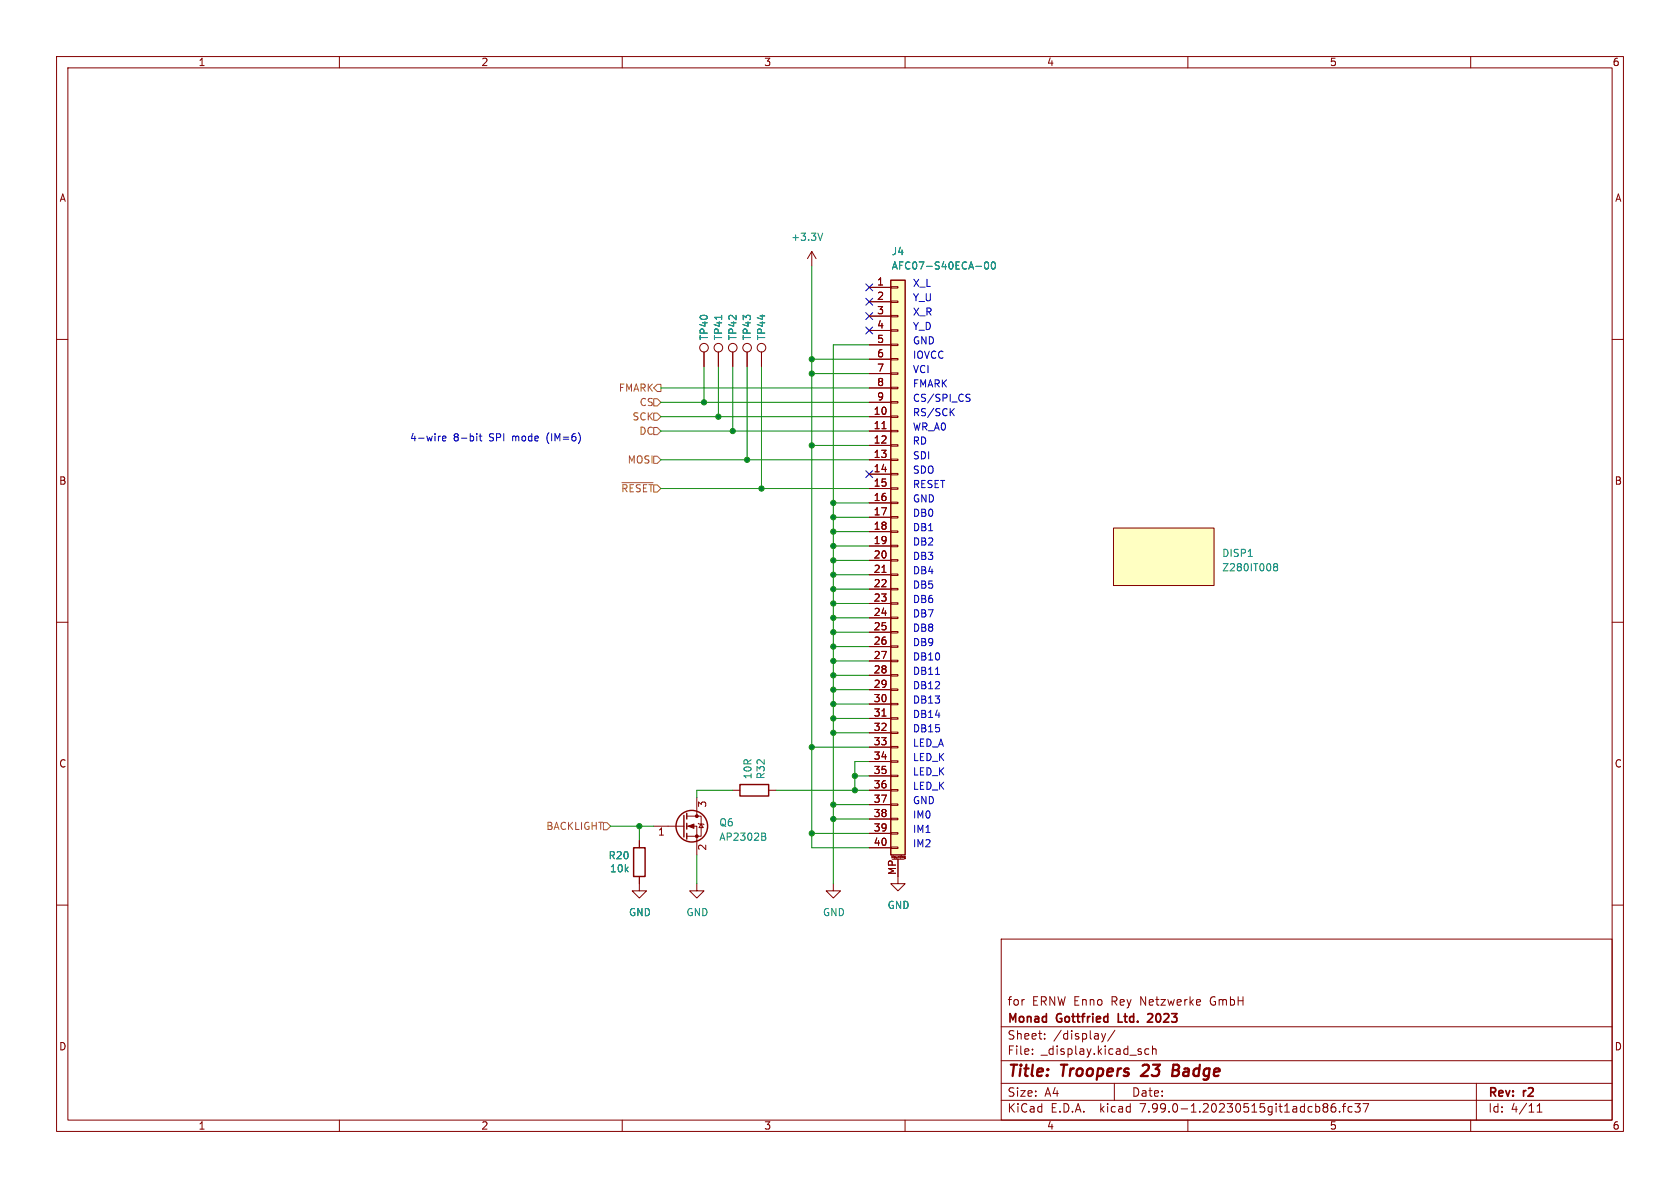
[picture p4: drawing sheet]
<svg xmlns="http://www.w3.org/2000/svg" width="297mm" height="210mm" viewBox="0 0 297 210" stroke-linecap="round" stroke-linejoin="round" font-family="sans-serif">
<g fill="none" stroke="#840000" stroke-width=".18">
<path d="M10 10h277v190h-277zM12 12h273v186h-273zM60 10v2M110 10v2M160 10v2M210 10v2M260 10v2M10 60h2M143.5 44.5l-.8 1.2M143.5 44.5v2.5M143.5 44.5l.8 1.2M153.7 50.8h3.8"/>
<path d="M153.7 53.3h3.8M153.7 55.9h3.8M153.7 58.4h3.8M157.5 58.3h1.2v.2h-1.2zM157.5 55.8h1.2v.2h-1.2zM157.5 53.2h1.2v.3h-1.2zM157.5 50.7h1.2v.2h-1.2zM285 60h2M124.5 62.2v2.6M127 62.2v2.6M129.5 62.2v2.6M132.1 62.2v2.6"/>
<path d="M134.6 62.2v2.6M153.7 73.7h3.8M153.7 76.2h3.8M153.7 78.7h3.8M153.7 61h3.8M153.7 63.5h3.8M153.7 66h3.8M153.7 68.6h3.8M153.7 71.1h3.8M155.9 75.8h.7M157.5 78.6h1.2v.3h-1.2zM157.5 76.1h1.2v.2h-1.2z"/>
<path d="M157.5 73.5h1.2v.3h-1.2zM157.5 71h1.2v.2h-1.2zM157.5 68.5h1.2v.2h-1.2zM157.5 65.9h1.2v.3h-1.2zM157.5 63.4h1.2v.2h-1.2zM157.5 60.8h1.2v.3h-1.2zM153.7 81.3h3.8M153.7 83.8h3.8M153.7 86.4h3.8M153.7 88.9h3.8M153.7 91.4h3.8M153.7 94h3.8"/>
<path d="M153.7 96.5h3.8M153.7 99.1h3.8M157.5 98.9h1.2v.3h-1.2zM157.5 96.4h1.2v.2h-1.2zM157.5 93.9h1.2v.2h-1.2zM157.5 91.3h1.2v.3h-1.2zM157.5 88.8h1.2v.2h-1.2zM157.5 86.2h1.2v.3h-1.2zM157.5 83.7h1.2v.2h-1.2zM157.5 81.2h1.2v.2h-1.2zM196.8 93.3h17.8v10.2h-17.8zM10 110h2"/>
<path d="M153.7 101.6h3.8M153.7 104.1h3.8M153.7 106.7h3.8M153.7 109.2h3.8M153.7 111.8h3.8M153.7 114.3h3.8M153.7 116.8h3.8M153.7 119.4h3.8M155.9 101.2h.7M157.5 119.3h1.2v.2h-1.2zM157.5 116.7h1.2v.3h-1.2zM157.5 114.2h1.2v.2h-1.2z"/>
<path d="M157.5 111.6h1.2v.3h-1.2zM157.5 109.1h1.2v.2h-1.2zM157.5 106.6h1.2v.2h-1.2zM157.5 104h1.2v.3h-1.2zM157.5 101.5h1.2v.2h-1.2zM285 110h2M129.5 139.7h1.3M135.9 139.7h1.3M153.7 139.7h3.8M153.7 121.9h3.8M153.7 124.5h3.8M153.7 127h3.8"/>
<path d="M153.7 129.5h3.8M153.7 132.1h3.8M153.7 134.6h3.8M153.7 137.2h3.8M155.9 126.6h.7M157.5 139.6h1.2v.2h-1.2zM157.5 137h1.2v.3h-1.2zM157.5 134.5h1.2v.2h-1.2zM157.5 132h1.2v.2h-1.2zM157.5 129.4h1.2v.3h-1.2zM157.5 126.9h1.2v.2h-1.2zM157.5 124.3h1.2v.3h-1.2z"/>
<path d="M157.5 121.8h1.2v.2h-1.2zM10 160h2M113 154.9v2.6h1.3l-1.3 1.3-1.2-1.3h1.2M113 148.6v1.3M115.6 146.1h5.3M121.4 146.1h1.8v5M121.4 144.3h2.6v3.5h-2.6M123.2 156.2v1.3h1.3l-1.3 1.3-1.3-1.3h1.3M123.2 141v3.3M123.4 145.5l.2 .2h.7l.2 .1M124 145.7l.3 .6h-.7zM147.3 156.2v1.3h1.3l-1.3 1.3-1.3-1.3h1.3"/>
<path d="M153.7 142.2h3.8M153.7 144.8h3.8M153.7 147.3h3.8M153.7 149.9h3.8M157.5 149.7h1.2v.3h-1.2zM157.5 147.2h1.2v.2h-1.2zM157.5 144.7h1.2v.2h-1.2zM157.5 142.1h1.2v.3h-1.2zM157.7 151.7v-.4l.1 .3 .1-.3v.4M157.7 151.9h2.1M158.7 151.9v4.3h1.3l-1.3 1.3-1.2-1.3h1.2M159.1 151.3v.3"/>
<path d="M159.3 151.3h.1M159.6 151.4h.1M159.7 151.4v.1M159.7 151.5v.2M160 151.4v.3l-.1 .1M160 151.4l-.1 .1v.2h.1M285 160h2M177 166h108v32h-108zM212 176.7l.2 .4-.7 .1M212.2 177.6l-.2 .1M60 198v2M110 198v2"/>
<path d="M160 198v2M177 194.5h108M177 191.5h108M177 187.5h108M177 181.5h108M182.5 186.3v.1M182.5 185.5v.1M184.7 183.6v.1M184.7 182.8v.1M194.7 182.7l.4 1M195.1 183.7l-.1 .4-.3 .1M195.5 182.7l-.4 1"/>
<path d="M197 191.5v3M197.1 182.1l-1.3 2M203.1 185.5l-.4-.1-.3 .3v.4l.1 .2h.6M203.7 185.5l.3-.1 .3 .1 .1 .9M203.7 184.9v1.5M210 198v2M234.5 195.1l.2 .3-.2 .3 .2 .2v.4l-.2 .3M236 195.1a.59 .59 0 0 0-.7 .6v.6l.2 .2 .4 .1 .2-.1 .1-.5-.2-.3h-.4l-.3 .3M236.8 196.5v.1M237.3 195.6h.6M237.9 195.1l-.4 .2v1.3M239 195.7l-.4-.1-.3 .3v.4l.2 .2h.5"/>
<path d="M239.5 195.1h1l-.5 .6 .4 .1v.7l-.2 .1h-.5l-.2-.1M241 195.1h1l-.7 1.5M260 198v2M261 191.5v6.5M271.7 196.6h.9M271.7 195.5l.5-.4v1.5"/>
<circle cx="124.5" cy="61.5" r=".76"/>
<circle cx="127" cy="61.5" r=".76"/>
<circle cx="129.5" cy="61.5" r=".76"/>
<circle cx="132.1" cy="61.5" r=".76"/>
<circle cx="134.6" cy="61.5" r=".76"/>
</g>
<path d="M207.3 189.2h.7M208.1 188.2h-.6l-.3 2h.8" fill="none" stroke="#840000" stroke-width=".4"/>
<path d="M203.1 179.2l-.2 .1M203.7 179.8l-.9 .9h1" fill="none" stroke="#840000" stroke-width=".3"/>
<g fill="#ffffc2" stroke="#ffffc2" stroke-width=".18">
<path d="M196.8 93.3h17.8v10.2h-17.8z"/>
<path d="M157.5 49.5h2.5v101.6h-2.5z"/>
</g>
<path d="M127.6 55.7v.8M144.6 41.2l.4 1.3 .4-1.3M172.5 47.1h1M174.2 46.4l.1-.1a.68 .68 0 0 1 .5 .6 .68 .68 0 0 1-.5 .7 .84 .84 0 0 1-.1-1.2zM175.4 46.4l.2-.1a.68 .68 0 0 1 .4 .6 .68 .68 0 0 1-.4 .7l-.2-.2-.1-.3zM220.7 98.4h.7M225.4 100.2l-.3-.3 .3-.3h.2l.3 .3-.3 .3M225.4 100.2l-.3 .2v.3l.3 .2h.2l.3-.2-.1-.4-.2-.1M225.4 100.2h.2M134.7 147.3l.6 .1v.2l-.2 .3M134.7 147.9h.4M135.1 147.9l.3 .2-.1 .3-.6 .1" fill="none" stroke="#008484" stroke-width=".18"/>
<g fill="none" stroke="#840000" stroke-width=".25">
<path d="M157.5 49.5h2.5v101.6h-2.5zM130.8 138.7h5.1v2h-5.1zM112 149.9h2v5h-2zM120.9 144.1v3.9M121.4 143.8v1M121.4 145.5v1.1M121.4 147.3v1"/>
<circle cx="122.3" cy="146" r="2.79"/>
</g>
<g fill="#840000" stroke="#840000" stroke-width=".18">
<path d="M121.7 146.1l1-.4v.7z"/>
<circle cx="123.2" cy="147.8" r=".25"/>
<circle cx="123.2" cy="144.3" r=".25"/>
</g>
<path d="M115.6 73h.6l.6 .7-.6 .6h-.6zM115.6 75.6h.6l.6 .6-.6 .6h-.6zM115.6 70.5h.6l.6 .6-.6 .7h-.6zM116.2 67.9h.6v1.3h-.6l-.6-.6zM110 85.3h5.4M115.6 80.6h.6l.6 .7-.6 .6h-.6zM106.7 145.4h.6l.6 .7-.6 .6h-.6z" fill="none" stroke="#848400" stroke-width=".18"/>
<path d="M77.8 77.1h.1M78.2 77.5l.6-.1v-.2l-.4-.1-.2 .2 .1 .6h.5M84.3 76.7v.1M84.3 77.1v.8M84.7 77.1h.5M84.9 76.7v1.1l.3 .1M102.4 76.7l.2 .6-.2 .9M168.2 72.8l.5 .7M168.7 72.2l-.7 .8M171 70.3l.4 .1 .1 .3-.3 .3h-.3M171 69.7h.5M165.4 119.2h.7" fill="none" stroke="#0000c2" stroke-width=".18"/>
<g fill="none" stroke="#008400" stroke-width=".18">
<path d="M143.5 47v102.9h10.2M116.8 73.7h36.9M116.8 76.2h36.9M116.8 71.1h36.9M116.8 68.6h36.9M124.5 64.8v6.3M127 64.8v8.9M129.5 64.8v11.4M132.1 64.8v16.5M134.6 64.8v21.6M143.5 63.5h10.2M143.5 78.7h10.2"/>
<path d="M143.5 66h10.2M153.7 61h-6.4v95.2M116.8 81.3h36.9M116.8 86.4h36.9M147.3 94h6.4M147.3 88.9h6.4M147.3 96.5h6.4M147.3 91.4h6.4M147.3 99.1h6.4M147.3 119.4h6.4M147.3 116.8h6.4M147.3 101.6h6.4"/>
<path d="M147.3 109.2h6.4M147.3 111.8h6.4M147.3 114.3h6.4M147.3 106.7h6.4M147.3 104.1h6.4M129.5 139.7h-6.3v1.3M137.2 139.7h16.5M143.5 132.1h10.2M147.3 129.5h6.4M147.3 124.5h6.4M147.3 127h6.4M147.3 121.9h6.4"/>
<path d="M151.1 137.2h2.6M153.7 134.6h-2.6v5.1M107.9 146.1h7.7M113 146.1v2.5M123.2 151.1v5.1M143.5 147.3h10.2M147.3 142.2h6.4M147.3 144.8h6.4"/>
</g>
<path d="M153.1 50.2l1.2 1.2M153.1 52.7l1.2 1.2M153.1 55.3l1.2 1.2M153.1 57.8l1.2 1.2M154.3 50.2l-1.2 1.2M154.3 52.7l-1.2 1.2M154.3 55.3l-1.2 1.2M154.3 57.8l-1.2 1.2M153.1 83.2l1.2 1.2M154.3 83.2l-1.2 1.2" fill="none" stroke="#000084" stroke-width=".18"/>
<g fill="#008400" stroke="#008400" stroke-width=".18">
<circle cx="147.3" cy="104.1" r=".46"/>
<circle cx="147.3" cy="106.7" r=".46"/>
<circle cx="147.3" cy="109.2" r=".46"/>
<circle cx="147.3" cy="99.1" r=".46"/>
<circle cx="147.3" cy="96.5" r=".46"/>
<circle cx="147.3" cy="101.6" r=".46"/>
<circle cx="134.6" cy="86.4" r=".46"/>
<circle cx="132.1" cy="81.3" r=".46"/>
<circle cx="143.5" cy="78.7" r=".46"/>
<circle cx="129.5" cy="76.2" r=".46"/>
<circle cx="127" cy="73.7" r=".46"/>
<circle cx="124.5" cy="71.1" r=".46"/>
<circle cx="151.1" cy="137.2" r=".46"/>
<circle cx="143.5" cy="132.1" r=".46"/>
<circle cx="143.5" cy="147.3" r=".46"/>
<circle cx="113" cy="146.1" r=".46"/>
<circle cx="147.3" cy="142.2" r=".46"/>
<circle cx="147.3" cy="144.8" r=".46"/>
<circle cx="151.1" cy="139.7" r=".46"/>
<circle cx="147.3" cy="88.9" r=".46"/>
<circle cx="147.3" cy="91.4" r=".46"/>
<circle cx="147.3" cy="94" r=".46"/>
<circle cx="143.5" cy="66" r=".46"/>
<circle cx="143.5" cy="63.5" r=".46"/>
<circle cx="147.3" cy="119.4" r=".46"/>
<circle cx="147.3" cy="116.8" r=".46"/>
<circle cx="147.3" cy="111.8" r=".46"/>
<circle cx="147.3" cy="114.3" r=".46"/>
<circle cx="147.3" cy="124.5" r=".46"/>
<circle cx="147.3" cy="121.9" r=".46"/>
<circle cx="147.3" cy="127" r=".46"/>
<circle cx="147.3" cy="129.5" r=".46"/>
</g>
<g font-size="2.8" fill="#840000">
<text x="178" y="190.8">Title:</text>
<text x="187.5" y="190.8">Troopers</text>
<text x="202.3" y="190.8">23</text>
<text x="208.3" y="190.8">Badge</text>
</g>
<g font-size="2.1" fill="#840000">
<text x="178" y="177.9">for</text>
<text x="182.4" y="177.9">ERNW Enno</text>
<text x="196.4" y="177.9">Rey Netzwerke</text>
<text x="214" y="177.9">GmbH</text>
<text x="178" y="183.9">Sheet:</text>
<text x="178" y="181.1">Monad</text>
<text x="186.2" y="183.9">/display/</text>
<text x="186.7" y="181.1">Gottfried</text>
<text x="198" y="181.1">Ltd.</text>
<text x="203.8" y="181.1">2023</text>
<text x="178" y="186.6">File:</text>
<text x="184" y="186.6">_display.kicad_sch</text>
<text x="178" y="196.8">KiCad</text>
<text x="178" y="194">Size:</text>
<text x="184.6" y="194">A4</text>
<text x="185.7" y="196.8">E.D.A.</text>
<text x="194.4" y="196.8">kicad</text>
<text x="200" y="194">Date:</text>
<text x="201.5" y="196.8">7.99.0-1.20230515git1adcb86.fc37</text>
<text x="263" y="194.2">Rev:</text>
<text x="263" y="196.8">Id:</text>
<text x="267" y="196.8">4/11</text>
<text x="269.2" y="194.2">r2</text>
</g>
<g font-size="1.8" fill="#840000">
<text x="35" y="11.8">1</text>
<text x="85" y="11.8">2</text>
<text x="135" y="11.8">3</text>
<text x="185" y="11.8">4</text>
<text x="235" y="11.8">5</text>
<text x="285" y="11.8">6</text>
<text x="10.4" y="35.8">A</text>
<text x="285.4" y="35.8">A</text>
<text x="154.9" y="50.5">1</text>
<text x="154.9" y="53.1">2</text>
<text x="154.9" y="55.6">3</text>
<text x="154.9" y="58.2">4</text>
<text x="154.9" y="60.7">5</text>
<text x="154.9" y="63.2">6</text>
<text x="154.9" y="65.8">7</text>
<text x="154.9" y="68.3">8</text>
<text x="154.9" y="70.9">9</text>
<text x="154.3" y="73.4">10</text>
<text x="154.3" y="75.9">11</text>
<text x="154.3" y="78.5">12</text>
<text x="154.3" y="81">13</text>
<text x="154.3" y="83.6">14</text>
<text x="10.3" y="85.8">B</text>
<text x="154.3" y="86.1">15</text>
<text x="154.3" y="88.6">16</text>
<text x="285.3" y="85.8">B</text>
<text x="154.3" y="91.2">17</text>
<text x="154.3" y="93.7">18</text>
<text x="154.3" y="96.3">19</text>
<text x="154.3" y="98.8">20</text>
<text x="154.3" y="101.3">21</text>
<text x="154.3" y="103.9">22</text>
<text x="154.3" y="106.4">23</text>
<text x="154.3" y="109">24</text>
<text x="154.3" y="111.5">25</text>
<text x="154.3" y="114">26</text>
<text x="154.3" y="116.6">27</text>
<text x="154.3" y="119.1">28</text>
<text x="154.3" y="121.7">29</text>
<text x="154.3" y="124.2">30</text>
<text x="154.3" y="126.7">31</text>
<text x="154.3" y="129.3">32</text>
<text x="154.3" y="131.8">33</text>
<text x="10.3" y="135.8">C</text>
<text x="154.3" y="134.4">34</text>
<text x="154.3" y="136.9">35</text>
<text x="285.3" y="135.8">C</text>
<text x="125.1" y="142.9" transform="rotate(-90 125.1 142.9)">3</text>
<text x="154.3" y="139.4">36</text>
<text x="154.3" y="142">37</text>
<text x="116.2" y="148">1</text>
<text x="154.3" y="144.5">38</text>
<text x="154.3" y="147.1">39</text>
<text x="154.3" y="149.6">40</text>
<text x="125.1" y="150.5" transform="rotate(-90 125.1 150.5)">2</text>
<text x="158.5" y="154.8" transform="rotate(-90 158.5 154.8)">MP</text>
<text x="10.3" y="185.8">D</text>
<text x="285.3" y="185.8">D</text>
<text x="35" y="199.8">1</text>
<text x="85" y="199.8">2</text>
<text x="135" y="199.8">3</text>
<text x="185" y="199.8">4</text>
<text x="235" y="199.8">5</text>
<text x="285" y="199.8">6</text>
</g>
<g font-size="1.8" fill="#008484">
<text x="139.7" y="42.7">+3.3V</text>
<text x="157.5" y="45.3">J4</text>
<text x="157.5" y="47.8">AFC07-S40ECA-00</text>
<text x="125.3" y="60.3" transform="rotate(-90 125.3 60.3)">TP40</text>
<text x="127.8" y="60.3" transform="rotate(-90 127.8 60.3)">TP41</text>
<text x="130.4" y="60.3" transform="rotate(-90 130.4 60.3)">TP42</text>
<text x="132.9" y="60.3" transform="rotate(-90 132.9 60.3)">TP43</text>
<text x="135.4" y="60.3" transform="rotate(-90 135.4 60.3)">TP44</text>
<text x="215.9" y="98.6">DISP1</text>
<text x="215.9" y="101.2">Z280IT008</text>
<text x="133" y="137.9" transform="rotate(-90 133 137.9)">10R</text>
<text x="135.3" y="137.9" transform="rotate(-90 135.3 137.9)">R32</text>
<text x="127" y="146.2">Q6</text>
<text x="127" y="148.8">AP2302B</text>
<text x="107.4" y="152.1">R20</text>
<text x="107.7" y="154.4">10k</text>
<text x="156.8" y="160.8">GND</text>
<text x="111" y="162.1">GND</text>
<text x="121.2" y="162.1">GND</text>
<text x="145.3" y="162.1">GND</text>
</g>
<g font-size="1.8" fill="#0000c2">
<text x="161.3" y="50.8">X_L</text>
<text x="161.3" y="53.3">Y_U</text>
<text x="161.3" y="58.4">Y_D</text>
<text x="161.3" y="55.9">X_R</text>
<text x="161.3" y="63.5">IOVCC</text>
<text x="161.3" y="61">GND</text>
<text x="161.3" y="71.1">CS/SPI_CS</text>
<text x="161.3" y="68.6">FMARK</text>
<text x="161.3" y="66">VCI</text>
<text x="161.3" y="76.2">WR_A0</text>
<text x="161.3" y="73.7">RS/SCK</text>
<text x="72.4" y="78.1">4-wire</text>
<text x="80.1" y="78.1">8-bit</text>
<text x="86.4" y="78.1">SPI</text>
<text x="90.6" y="78.1">mode</text>
<text x="96.8" y="78.1">(IM=6)</text>
<text x="161.3" y="78.7">RD</text>
<text x="161.3" y="83.8">SDO</text>
<text x="161.3" y="81.3">SDI</text>
<text x="161.3" y="88.9">GND</text>
<text x="161.3" y="86.4">RESET</text>
<text x="161.3" y="91.4">DB0</text>
<text x="161.3" y="94">DB1</text>
<text x="161.3" y="99.1">DB3</text>
<text x="161.3" y="96.5">DB2</text>
<text x="161.3" y="101.6">DB4</text>
<text x="161.3" y="104.1">DB5</text>
<text x="161.3" y="106.7">DB6</text>
<text x="161.3" y="109.2">DB7</text>
<text x="161.3" y="111.8">DB8</text>
<text x="161.3" y="119.4">DB11</text>
<text x="161.3" y="116.8">DB10</text>
<text x="161.3" y="114.3">DB9</text>
<text x="161.3" y="124.5">DB13</text>
<text x="161.3" y="121.9">DB12</text>
<text x="161.3" y="127">DB14</text>
<text x="161.3" y="129.5">DB15</text>
<text x="161.3" y="137.2">LED_K</text>
<text x="161.3" y="134.6">LED_K</text>
<text x="161.3" y="132.1">LED_A</text>
<text x="161.3" y="142.2">GND</text>
<text x="161.3" y="139.7">LED_K</text>
<text x="161.3" y="149.9">IM2</text>
<text x="161.3" y="147.3">IM1</text>
<text x="161.3" y="144.8">IM0</text>
</g>
<g font-size="1.8" fill="#848400">
<text x="109.2" y="69.4">FMARK</text>
<text x="112.9" y="71.9">CS</text>
<text x="111.6" y="74.5">SCK</text>
<text x="112.8" y="77">DC</text>
<text x="110.7" y="82.1">MOSI</text>
<text x="109.6" y="87.2">~{RESET}</text>
<text x="96.4" y="146.9">BACKLIGHT</text>
</g>
<text font-size=".5" fill="#840000" x="157.3" y="151.9">Mounting</text>
</svg>
